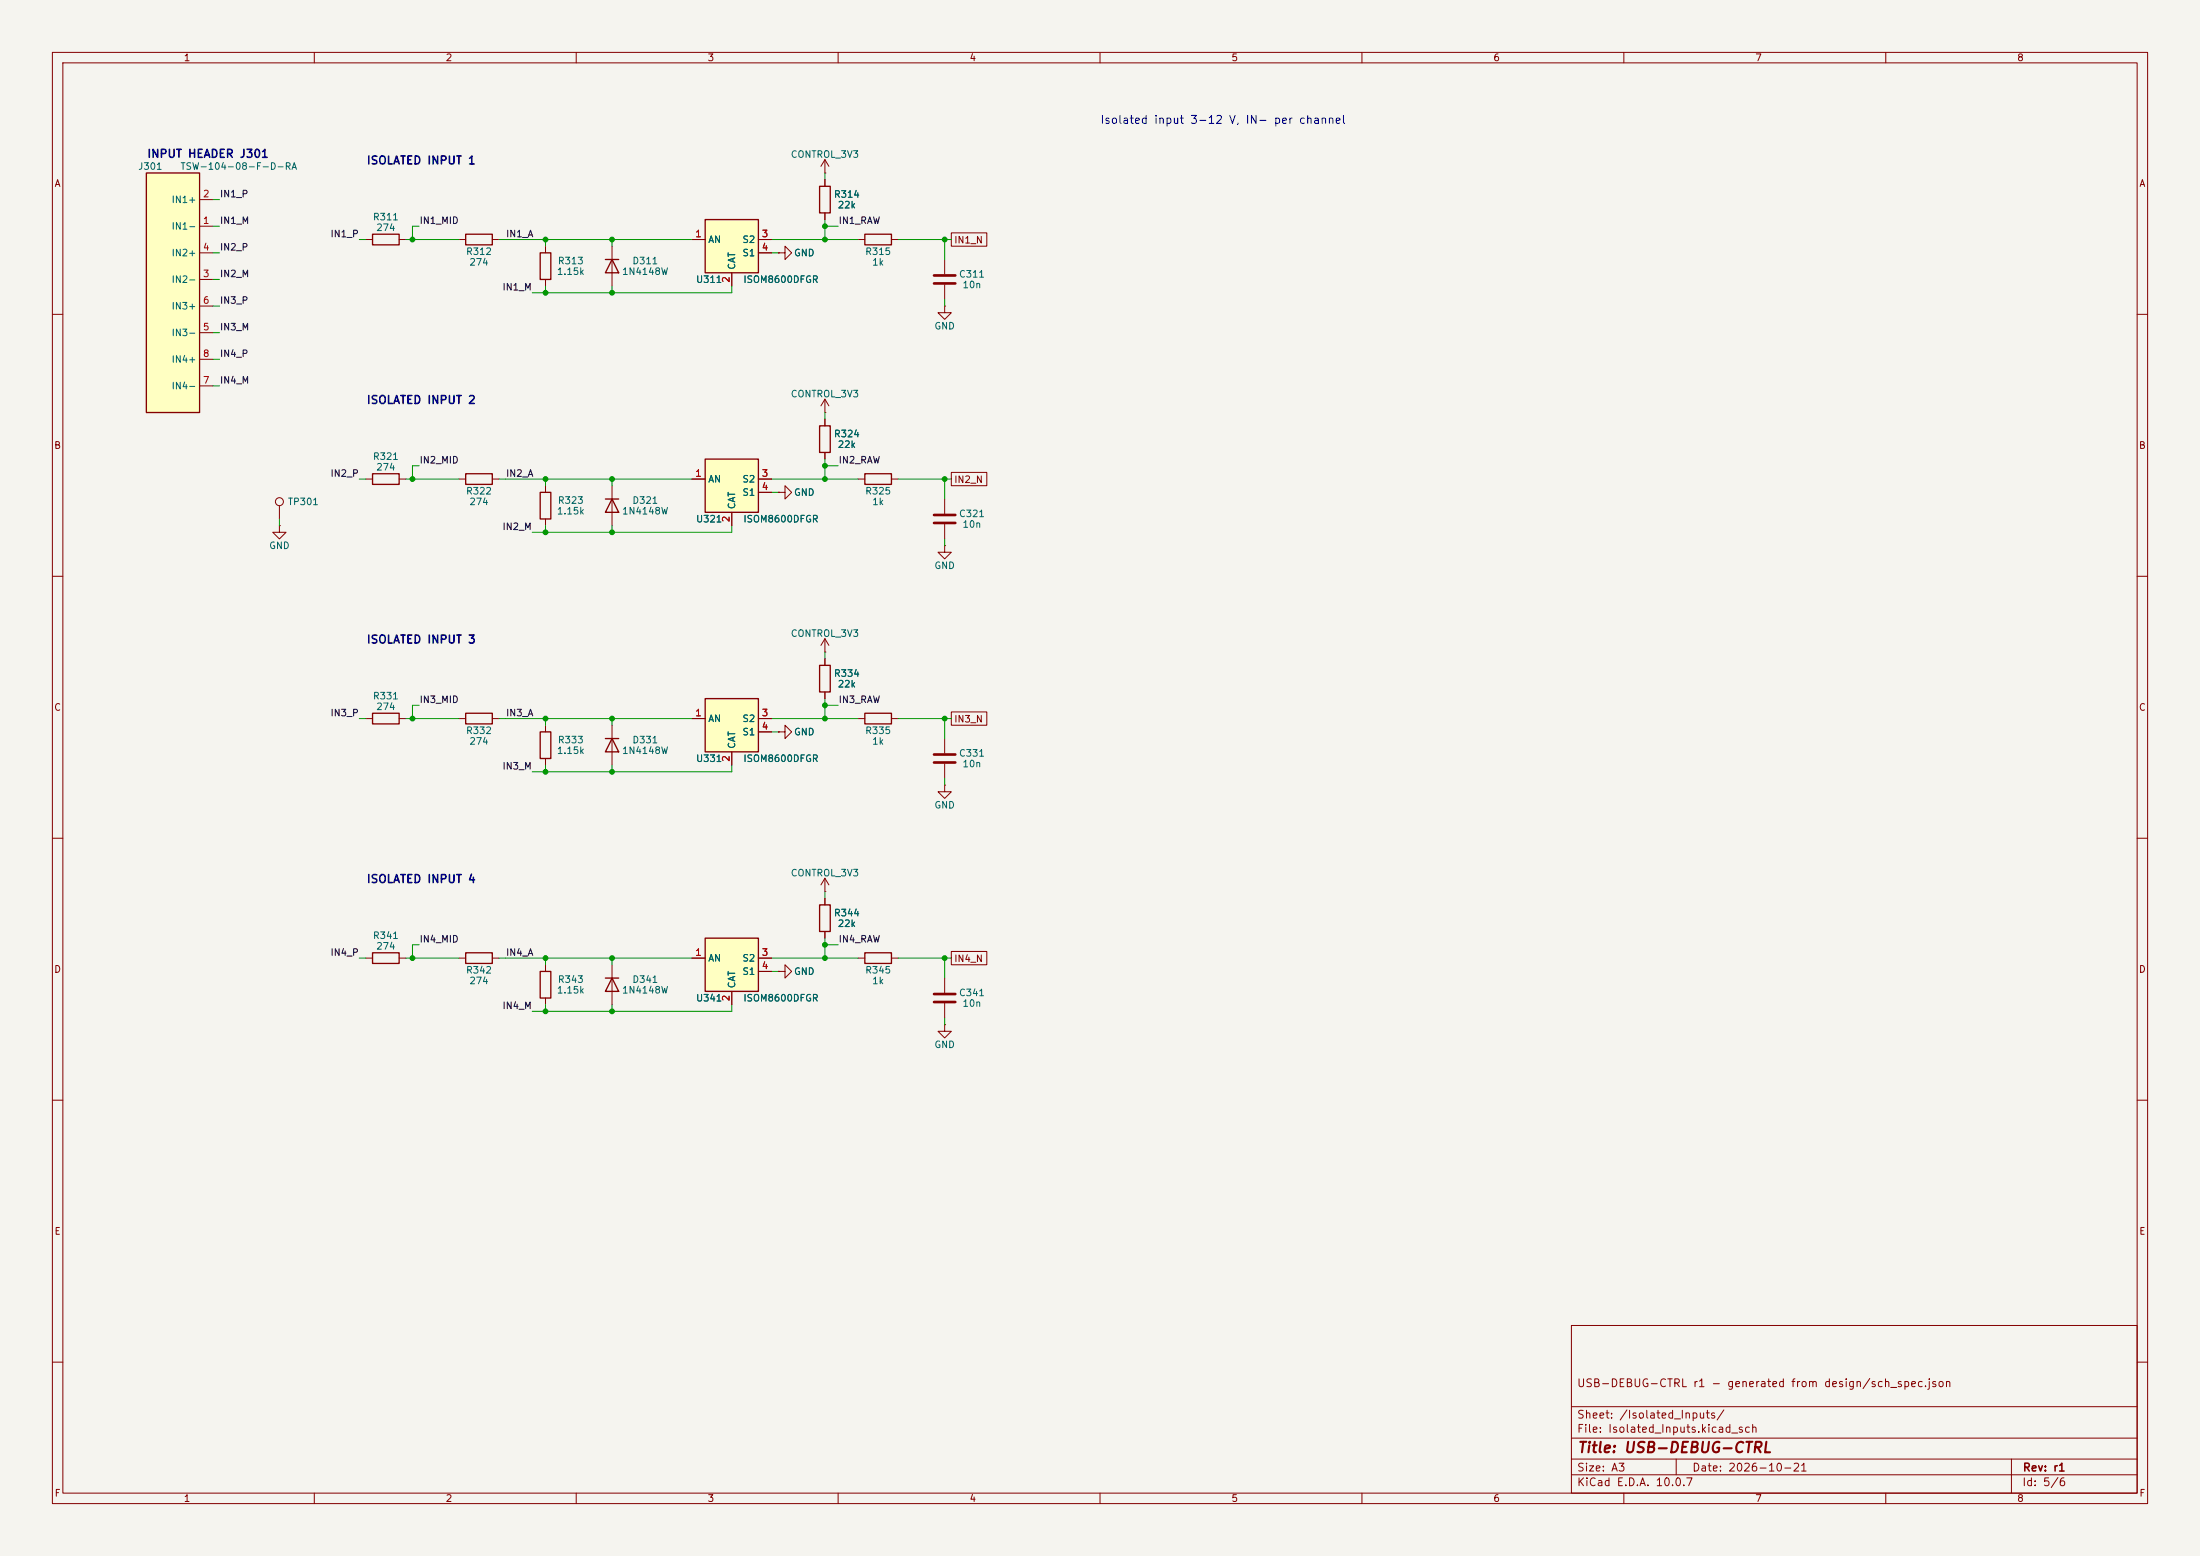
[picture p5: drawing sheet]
<svg xmlns="http://www.w3.org/2000/svg" width="420mm" height="297mm" viewBox="0 0 420 297" stroke-linecap="round" stroke-linejoin="round" font-family="sans-serif">
<path d="M0 0h420v297h-420z" fill="#f5f4ef" stroke="#f5f4ef" stroke-width=".19"/>
<g fill="none" stroke="#840000" stroke-width=".19">
<path d="M10 10h400v277h-400zM12 12h396v273h-396zM60 10v2M110 10v2M160 10v2M210 10v2M260 10v2M310 10v2M360 10v2M10 60h2M408 60h2M10 110h2"/>
<path d="M408 110h2M10 160h2M408 160h2M157.5 171.5v1.2M157.5 177.8v1.3M10 210h2M408 210h2M300 253h108v32h-108zM10 260h2M300 278.5h108M300 274.5h108M300 268.5h108"/>
<path d="M320 278.5v3M384 278.5v6.5M408 260h2M60 285v2M110 285v2M160 285v2M210 285v2M260 285v2M300 281.5h108M310 285v2M360 285v2"/>
</g>
<path d="M156.5 172.7h2v5.1h-2z" fill="none" stroke="#840000" stroke-width=".25"/>
<path d="M134.6 179.1h10.2v10.1h-10.2z" fill="#ffffc2"/>
<path d="M156.5 35.6h2v5h-2zM103.1 48.3h2.1v5h-2.1zM165.1 44.7h5.1v2h-5.1zM103.1 94h2.1v5.1h-2.1zM156.5 81.3h2v5.1h-2zM165.1 90.4h5.1v2.1h-5.1zM71.1 136.1h5.1v2.1h-5.1zM88.9 136.1h5.1v2.1h-5.1zM103.1 139.7h2.1v5.1h-2.1zM134.6 179.1h10.2v10.1h-10.2zM165.1 181.9h5.1v2h-5.1z" fill="none" stroke="#840000" stroke-width=".25"/>
<g fill="none" stroke="#840000" stroke-width=".19">
<path d="M157.5 34.3v1.3M104.1 47v1.3M104.1 53.3v1.3M157.5 40.6v1.3M163.8 45.7h1.3M170.2 45.7h1.2M180.3 58.4v1.3h1.3l-1.3 1.3-1.2-1.3h1.2M180.3 58.4h.1M180.3 49.5v2.8M180.3 54.4v2.8M104.1 92.7v1.3M104.1 99.1v1.2"/>
<path d="M157.5 80v1.3M157.5 86.4v1.2M163.8 91.4h1.3M170.2 91.4h1.2M69.8 137.2h1.3M76.2 137.2h1.3M87.6 137.2h1.3M94 137.2h1.2M104.1 138.4v1.3M104.1 144.8v1.3M180.3 149.9v1.2h1.3l-1.3 1.3-1.2-1.3h1.2M180.3 149.9h.1"/>
<path d="M157.5 170.2h.1M157.5 167.6l-.8 1.3M157.5 167.6l.7 1.3M157.5 167.6v2.6M132.1 182.9h2.5M139.7 189.2v2.6M144.8 182.9h2.5M144.8 185.4h2.5M148.6 185.4h1.3v-1.2l1.2 1.2-1.2 1.3v-1.3M148.6 185.4h.1M163.8 182.9h1.3M170.2 182.9h1.2"/>
<path d="M180.3 195.6v1.3h1.3l-1.3 1.2-1.2-1.2h1.2M180.3 195.6h.1M180.3 186.7v2.8M180.3 191.5v2.8"/>
</g>
<path d="M178.3 52.6h4.1M178.3 54.1h4.1M178.3 189.7h4.1M178.3 191.3h4.1" fill="none" stroke="#840000" stroke-width=".51"/>
<path d="M27.9 33h10.2v45.7h-10.2z" fill="#ffffc2"/>
<path d="M27.9 33h10.2v45.7h-10.2zM71.1 44.7h5.1v2h-5.1zM88.9 44.7h5.1v2h-5.1zM71.1 90.4h5.1v2.1h-5.1zM88.9 90.4h5.1v2.1h-5.1zM156.5 127h2v5.1h-2zM165.1 136.1h5.1v2.1h-5.1zM115.6 141h2.5M116.8 141l1.3 2.5h-2.5z" fill="none" stroke="#840000" stroke-width=".25"/>
<g fill="none" stroke="#840000" stroke-width=".19">
<path d="M38.1 38.1h2.5M38.1 43.2h2.5M38.1 53.3h2.5M38.1 48.3h2.5M38.1 58.4h2.5M69.8 45.7h1.3M76.2 45.7h1.3M87.6 45.7h1.3M94 45.7h1.2M38.1 63.5h2.5M38.1 73.7h2.5M38.1 68.6h2.5"/>
<path d="M69.8 91.4h1.3M76.2 91.4h1.3M87.6 91.4h1.3M94 91.4h1.2M180.3 95.3v2.7M180.3 104.1v1.3h1.3l-1.3 1.3-1.2-1.3h1.2M180.3 104.1h.1M180.3 100.1v2.8M116.8 138.4v7.7M148.6 139.7h1.3v-1.3l1.2 1.3-1.2 1.3v-1.3M148.6 139.7h.1M157.5 124.5h.1"/>
<path d="M157.5 121.9l-.8 1.3M157.5 121.9l.7 1.3M157.5 121.9v2.6M157.5 125.7v1.3M157.5 132.1v1.3M163.8 137.2h1.3M170.2 137.2h1.2M180.3 141v2.8M180.3 145.8v2.8"/>
</g>
<path d="M178.3 98.3h4.1M178.3 99.8h4.1M178.3 144h4.1M178.3 145.5h4.1" fill="none" stroke="#840000" stroke-width=".51"/>
<path d="M134.6 133.4h10.2v10.1h-10.2z" fill="#ffffc2"/>
<path d="M134.6 133.4h10.2v10.1h-10.2z" fill="none" stroke="#840000" stroke-width=".25"/>
<path d="M157.5 78.7h.1M157.5 76.2l-.8 1.3M157.5 76.2l.7 1.3M157.5 76.2v2.5M53.3 100.3v1.3h1.3l-1.3 1.3-1.2-1.3h1.2M53.3 100.3h.1M132.1 137.2h2.5M144.8 137.2h2.5M144.8 139.7h2.5M139.7 143.5v2.6" fill="none" stroke="#840000" stroke-width=".19"/>
<path d="M134.6 87.6h10.2v10.2h-10.2z" fill="#ffffc2"/>
<path d="M115.6 95.3h2.5M116.8 95.3l1.3 2.5h-2.5zM134.6 87.6h10.2v10.2h-10.2zM88.9 181.9h5.1v2h-5.1z" fill="none" stroke="#840000" stroke-width=".25"/>
<g fill="none" stroke="#840000" stroke-width=".19">
<path d="M157.5 33h.1M157.5 30.5l-.8 1.3M157.5 30.5l.7 1.3M157.5 30.5v2.5M116.8 92.7v7.6M132.1 91.4h2.5M139.7 97.8v2.5M144.8 91.4h2.5M144.8 94h2.5M148.6 94h1.3v-1.3l1.2 1.3-1.2 1.3v-1.3M148.6 94h.1M87.6 182.9h1.3"/>
<path d="M94 182.9h1.2"/>
</g>
<path d="M134.6 41.9h10.2v10.2h-10.2z" fill="#ffffc2"/>
<path d="M115.6 49.5h2.5M116.8 49.5l1.3 2.6h-2.5zM134.6 41.9h10.2v10.2h-10.2zM71.1 181.9h5.1v2h-5.1zM103.1 185.4h2.1v5.1h-2.1zM115.6 186.7h2.5M116.8 186.7l1.3 2.5h-2.5z" fill="none" stroke="#840000" stroke-width=".25"/>
<g fill="none" stroke="#840000" stroke-width=".19">
<path d="M157.5 34.3v1.3M116.8 47v7.6M132.1 45.7h2.5M139.7 52.1v2.5M144.8 45.7h2.5M144.8 48.3h2.5M148.6 48.3h1.3v-1.3l1.2 1.3-1.2 1.2v-1.2M148.6 48.3h.1M157.5 40.6v1.3M181.6 44.4h6.8v2.6h-6.8zM53.3 96.5v2.6M132.1 91.4h2.5"/>
<path d="M139.7 97.8v2.5M144.8 91.4h2.5M144.8 94h2.5M148.6 94h.1M157.5 80v1.3M157.5 86.4v1.2M181.6 90.2h6.8v2.5h-6.8zM132.1 137.2h2.5M144.8 137.2h2.5M144.8 139.7h2.5M148.6 139.7h.1M157.5 125.7v1.3"/>
<path d="M157.5 132.1v1.3M181.6 135.9h6.8v2.5h-6.8zM139.7 143.5v2.6M157.5 171.5v1.2M157.5 177.8v1.3M69.8 182.9h1.3M76.2 182.9h1.3M104.1 184.2v1.2M104.1 190.5v1.3M116.8 184.2v7.6M132.1 182.9h2.5M139.7 189.2v2.6"/>
<path d="M144.8 182.9h2.5M144.8 185.4h2.5M148.6 185.4h.1M181.6 181.6h6.8v2.6h-6.8z"/>
<circle cx="53.3" cy="95.8" r=".76"/>
</g>
<g fill="none" stroke="#009600" stroke-width=".19">
<path d="M40.6 38.1h1.3M157.5 33v1.3M40.6 43.2h1.3M40.6 48.3h1.3M40.6 58.4h1.3M40.6 53.3h1.3M68.6 45.7h1.2M77.5 45.7h10.1M80 43.2h-1.3v2.5M95.2 45.7h36.9M104.1 45.7v1.3M104.1 54.6v1.3"/>
<path d="M116.8 45.7v1.3M116.8 54.6v1.3M139.7 54.6v1.3h-38.1M147.3 45.7h16.5M147.3 48.3h1.3M157.5 41.9v3.8M157.5 43.2h2.5M171.4 45.7h10.2M180.3 45.7v3.8M180.3 57.2v1.2M40.6 73.7h1.3M40.6 68.6h1.3"/>
<path d="M40.6 63.5h1.3M157.5 78.7v1.3M53.3 99.1v1.2M68.6 91.4h1.2M77.5 91.4h10.1M80 88.9h-1.3v2.5M95.2 91.4h36.9M104.1 91.4v1.3M116.8 91.4v1.3M147.3 91.4h16.5M147.3 94h1.3M157.5 88.9h2.5"/>
<path d="M157.5 87.6v3.8M171.4 91.4h10.2M180.3 91.4v3.9M104.1 100.3v1.3M116.8 100.3v1.3M139.7 100.3v1.3h-38.1M180.3 102.9v1.2M68.6 137.2h1.2M77.5 137.2h10.1M80 134.6h-1.3v2.6M95.2 137.2h36.9M104.1 137.2v1.2"/>
<path d="M116.8 137.2v1.2M147.3 137.2h16.5M147.3 139.7h1.3M157.5 124.5v1.2M157.5 133.4v3.8M157.5 134.6h2.5M171.4 137.2h10.2M180.3 137.2v3.8M104.1 146.1v1.2M116.8 146.1v1.2M139.7 146.1v1.2h-38.1M180.3 148.6v1.3"/>
<path d="M157.5 170.2v1.3M157.5 179.1v3.8M68.6 182.9h1.2M77.5 182.9h10.1M80 180.3h-1.3v2.6M95.2 182.9h36.9M104.1 182.9v1.3M104.1 191.8v1.2M116.8 182.9v1.3M116.8 191.8v1.2M139.7 191.8v1.2h-38.1M147.3 182.9h16.5"/>
<path d="M147.3 185.4h1.3M157.5 180.3h2.5M171.4 182.9h10.2M180.3 182.9v3.8M180.3 194.3v1.3"/>
</g>
<g fill="#009600" stroke="#009600" stroke-width=".19">
<circle cx="116.8" cy="45.7" r=".46"/>
<circle cx="116.8" cy="55.9" r=".46"/>
<circle cx="116.8" cy="91.4" r=".46"/>
<circle cx="104.1" cy="101.6" r=".46"/>
<circle cx="78.7" cy="137.2" r=".46"/>
<circle cx="104.1" cy="147.3" r=".46"/>
<circle cx="104.1" cy="137.2" r=".46"/>
<circle cx="180.3" cy="182.9" r=".46"/>
<circle cx="116.8" cy="147.3" r=".46"/>
<circle cx="116.8" cy="182.9" r=".46"/>
<circle cx="157.5" cy="182.9" r=".46"/>
<circle cx="157.5" cy="180.3" r=".46"/>
<circle cx="157.5" cy="134.6" r=".46"/>
<circle cx="157.5" cy="137.2" r=".46"/>
<circle cx="180.3" cy="137.2" r=".46"/>
<circle cx="116.8" cy="137.2" r=".46"/>
<circle cx="116.8" cy="101.6" r=".46"/>
<circle cx="104.1" cy="55.9" r=".46"/>
<circle cx="104.1" cy="45.7" r=".46"/>
<circle cx="78.7" cy="91.4" r=".46"/>
<circle cx="78.7" cy="45.7" r=".46"/>
<circle cx="104.1" cy="91.4" r=".46"/>
<circle cx="180.3" cy="45.7" r=".46"/>
<circle cx="180.3" cy="91.4" r=".46"/>
<circle cx="157.5" cy="88.9" r=".46"/>
<circle cx="157.5" cy="91.4" r=".46"/>
<circle cx="157.5" cy="43.2" r=".46"/>
<circle cx="157.5" cy="45.7" r=".46"/>
<circle cx="116.8" cy="193" r=".46"/>
<circle cx="104.1" cy="182.9" r=".46"/>
<circle cx="104.1" cy="193" r=".46"/>
<circle cx="78.7" cy="182.9" r=".46"/>
</g>
<text font-size="2" fill="#840000" x="301" y="277.8">Title: USB-DEBUG-CTRL</text>
<text font-size="1.5" fill="#0000c2" x="209.9" y="24">Isolated input 3-12 V, IN- per channel</text>
<g font-size="1.5" fill="#000084">
<text x="28" y="30.5">INPUT HEADER J301</text>
<text x="69.9" y="31.8">ISOLATED INPUT 1</text>
<text x="69.9" y="77.5">ISOLATED INPUT 2</text>
<text x="69.9" y="123.2">ISOLATED INPUT 3</text>
<text x="69.9" y="168.9">ISOLATED INPUT 4</text>
</g>
<g font-size="1.5" fill="#840000">
<text x="300.9" y="265.1">USB-DEBUG-CTRL r1 - generated from design/sch_spec.json</text>
<text x="300.9" y="273.8">File: Isolated_Inputs.kicad_sch</text>
<text x="300.9" y="271.1">Sheet: /Isolated_Inputs/</text>
<text x="300.9" y="281.2">Size: A3</text>
<text x="322.9" y="281.2">Date: 2026-10-21</text>
<text x="386" y="281.2">Rev: r1</text>
<text x="300.9" y="284">KiCad E.D.A. 10.0.7</text>
<text x="385.9" y="284">Id: 5/6</text>
</g>
<g font-size="1.3" fill="#840000">
<text x="35" y="12">1</text>
<text x="85" y="12">2</text>
<text x="135" y="12">3</text>
<text x="185" y="12">4</text>
<text x="235" y="12">5</text>
<text x="285" y="12">6</text>
<text x="335" y="12">7</text>
<text x="385" y="12">8</text>
<text x="10.3" y="36">A</text>
<text x="408.3" y="36">A</text>
<text x="182.1" y="46.8">IN1_N</text>
<text x="10.2" y="86">B</text>
<text x="408.2" y="86">B</text>
<text x="182.1" y="92.5">IN2_N</text>
<text x="10.2" y="136">C</text>
<text x="408.2" y="136">C</text>
<text x="182.1" y="138.2">IN3_N</text>
<text x="10.2" y="186">D</text>
<text x="182.1" y="183.9">IN4_N</text>
<text x="408.2" y="186">D</text>
<text x="10.3" y="236">E</text>
<text x="408.3" y="236">E</text>
<text x="10.3" y="286">F</text>
<text x="35" y="287">1</text>
<text x="85" y="287">2</text>
<text x="135" y="287">3</text>
<text x="185" y="287">4</text>
<text x="235" y="287">5</text>
<text x="285" y="287">6</text>
<text x="335" y="287">7</text>
<text x="385" y="287">8</text>
<text x="408.3" y="286">F</text>
</g>
<g font-size="1.3" fill="#006464">
<text x="26.3" y="32.7">J301</text>
<text x="34.3" y="32.7">TSW-104-08-F-D-RA</text>
<text x="150.9" y="30.4">CONTROL_3V3</text>
<text x="32.6" y="39.1">IN1+</text>
<text x="159.1" y="38">R314</text>
<text x="159.8" y="40.1">22k</text>
<text x="32.6" y="44.1">IN1-</text>
<text x="71.1" y="42.4">R311</text>
<text x="71.7" y="44.4">274</text>
<text x="135.1" y="46.7">AN</text>
<text x="141.6" y="46.7">S2</text>
<text x="32.6" y="49.2">IN2+</text>
<text x="88.9" y="49">R312</text>
<text x="89.5" y="51">274</text>
<text x="106.2" y="52.8">1.15k</text>
<text x="106.4" y="50.7">R313</text>
<text x="118.6" y="52.8">1N4148W</text>
<text x="120.6" y="50.7">D311</text>
<text x="140.7" y="51.6" transform="rotate(-90 140.7 51.6)">CAT</text>
<text x="141.6" y="49.2">S1</text>
<text x="151.5" y="49.2">GND</text>
<text x="165.1" y="49">R315</text>
<text x="166.4" y="51">1k</text>
<text x="183" y="53.3">C311</text>
<text x="32.6" y="54.3">IN2-</text>
<text x="32.6" y="59.4">IN3+</text>
<text x="132.8" y="54.3">U311</text>
<text x="141.8" y="54.3">ISOM8600DFGR</text>
<text x="183.6" y="55.3">10n</text>
<text x="32.6" y="64.5">IN3-</text>
<text x="178.3" y="63.2">GND</text>
<text x="32.6" y="69.5">IN4+</text>
<text x="32.6" y="74.6">IN4-</text>
<text x="150.9" y="76.1">CONTROL_3V3</text>
<text x="159.1" y="83.8">R324</text>
<text x="71.1" y="88.1">R321</text>
<text x="159.8" y="85.8">22k</text>
<text x="71.7" y="90.1">274</text>
<text x="88.9" y="94.7">R322</text>
<text x="135.1" y="92.4">AN</text>
<text x="141.6" y="92.4">S2</text>
<text x="141.6" y="94.9">S1</text>
<text x="151.5" y="94.9">GND</text>
<text x="165.1" y="94.7">R325</text>
<text x="54.9" y="96.7">TP301</text>
<text x="89.5" y="96.7">274</text>
<text x="106.2" y="98.5">1.15k</text>
<text x="106.4" y="96.5">R323</text>
<text x="118.6" y="98.5">1N4148W</text>
<text x="120.6" y="96.5">D321</text>
<text x="132.8" y="100">U321</text>
<text x="140.7" y="97.3" transform="rotate(-90 140.7 97.3)">CAT</text>
<text x="141.8" y="100">ISOM8600DFGR</text>
<text x="166.4" y="96.7">1k</text>
<text x="183" y="99">C321</text>
<text x="183.6" y="101">10n</text>
<text x="51.3" y="105.1">GND</text>
<text x="178.3" y="108.9">GND</text>
<text x="150.9" y="121.9">CONTROL_3V3</text>
<text x="159.1" y="129.5">R334</text>
<text x="159.8" y="131.5">22k</text>
<text x="71.1" y="133.8">R331</text>
<text x="71.7" y="135.8">274</text>
<text x="88.9" y="140.4">R332</text>
<text x="89.5" y="142.4">274</text>
<text x="106.4" y="142.2">R333</text>
<text x="120.6" y="142.2">D331</text>
<text x="135.1" y="138.1">AN</text>
<text x="140.7" y="143" transform="rotate(-90 140.7 143)">CAT</text>
<text x="141.6" y="138.1">S2</text>
<text x="141.6" y="140.7">S1</text>
<text x="151.5" y="140.7">GND</text>
<text x="165.1" y="140.4">R335</text>
<text x="166.4" y="142.4">1k</text>
<text x="106.2" y="144.2">1.15k</text>
<text x="118.6" y="144.2">1N4148W</text>
<text x="132.8" y="145.7">U331</text>
<text x="141.8" y="145.7">ISOM8600DFGR</text>
<text x="183" y="144.7">C331</text>
<text x="183.6" y="146.8">10n</text>
<text x="178.3" y="154.6">GND</text>
<text x="150.9" y="167.6">CONTROL_3V3</text>
<text x="71.1" y="179.5">R341</text>
<text x="159.1" y="175.2">R344</text>
<text x="159.8" y="177.2">22k</text>
<text x="71.7" y="181.6">274</text>
<text x="135.1" y="183.8">AN</text>
<text x="141.6" y="183.8">S2</text>
<text x="88.9" y="186.1">R342</text>
<text x="89.5" y="188.2">274</text>
<text x="106.2" y="189.9">1.15k</text>
<text x="106.4" y="187.9">R343</text>
<text x="118.6" y="189.9">1N4148W</text>
<text x="120.6" y="187.9">D341</text>
<text x="132.8" y="191.5">U341</text>
<text x="140.7" y="188.7" transform="rotate(-90 140.7 188.7)">CAT</text>
<text x="141.6" y="186.4">S1</text>
<text x="141.8" y="191.5">ISOM8600DFGR</text>
<text x="151.5" y="186.4">GND</text>
<text x="165.1" y="186.1">R345</text>
<text x="166.4" y="188.2">1k</text>
<text x="183" y="190.4">C341</text>
<text x="183.6" y="192.5">10n</text>
<text x="178.3" y="200.4">GND</text>
</g>
<g font-size="1.3" fill="#a90000">
<text x="38.6" y="38">2</text>
<text x="38.6" y="43">1</text>
<text x="132.6" y="45.6">1</text>
<text x="145.3" y="45.6">3</text>
<text x="38.6" y="53.2">3</text>
<text x="38.6" y="48.1">4</text>
<text x="145.3" y="48.1">4</text>
<text x="38.6" y="58.3">6</text>
<text x="139.6" y="54.1" transform="rotate(-90 139.6 54.1)">2</text>
<text x="38.6" y="63.4">5</text>
<text x="38.6" y="68.4">8</text>
<text x="38.6" y="73.5">7</text>
<text x="132.6" y="91.3">1</text>
<text x="145.3" y="91.3">3</text>
<text x="145.3" y="93.8">4</text>
<text x="139.6" y="99.8" transform="rotate(-90 139.6 99.8)">2</text>
<text x="132.6" y="137">1</text>
<text x="145.3" y="137">3</text>
<text x="145.3" y="139.6">4</text>
<text x="139.6" y="145.5" transform="rotate(-90 139.6 145.5)">2</text>
<text x="132.6" y="182.7">1</text>
<text x="145.3" y="182.7">3</text>
<text x="145.3" y="185.3">4</text>
<text x="139.6" y="191.2" transform="rotate(-90 139.6 191.2)">2</text>
</g>
<g font-size="1.3" fill="#0f0f0f">
<text x="41.9" y="38">IN1_P</text>
<text x="41.9" y="43.1">IN1_M</text>
<text x="63" y="45.6">IN1_P</text>
<text x="80" y="43.1">IN1_MID</text>
<text x="96.5" y="45.6">IN1_A</text>
<text x="160" y="43.1">IN1_RAW</text>
<text x="41.9" y="53.2">IN2_M</text>
<text x="41.9" y="48.1">IN2_P</text>
<text x="41.9" y="58.3">IN3_P</text>
<text x="95.8" y="55.8">IN1_M</text>
<text x="41.9" y="63.4">IN3_M</text>
<text x="41.9" y="68.5">IN4_P</text>
<text x="41.9" y="73.5">IN4_M</text>
<text x="80" y="88.8">IN2_MID</text>
<text x="160" y="88.8">IN2_RAW</text>
<text x="63" y="91.3">IN2_P</text>
<text x="96.5" y="91.3">IN2_A</text>
<text x="95.8" y="101.5">IN2_M</text>
<text x="63" y="137">IN3_P</text>
<text x="80" y="134.5">IN3_MID</text>
<text x="96.5" y="137">IN3_A</text>
<text x="160" y="134.5">IN3_RAW</text>
<text x="95.8" y="147.2">IN3_M</text>
<text x="63" y="182.8">IN4_P</text>
<text x="80" y="180.2">IN4_MID</text>
<text x="96.5" y="182.8">IN4_A</text>
<text x="160" y="180.2">IN4_RAW</text>
<text x="95.8" y="192.9">IN4_M</text>
</g>
</svg>
